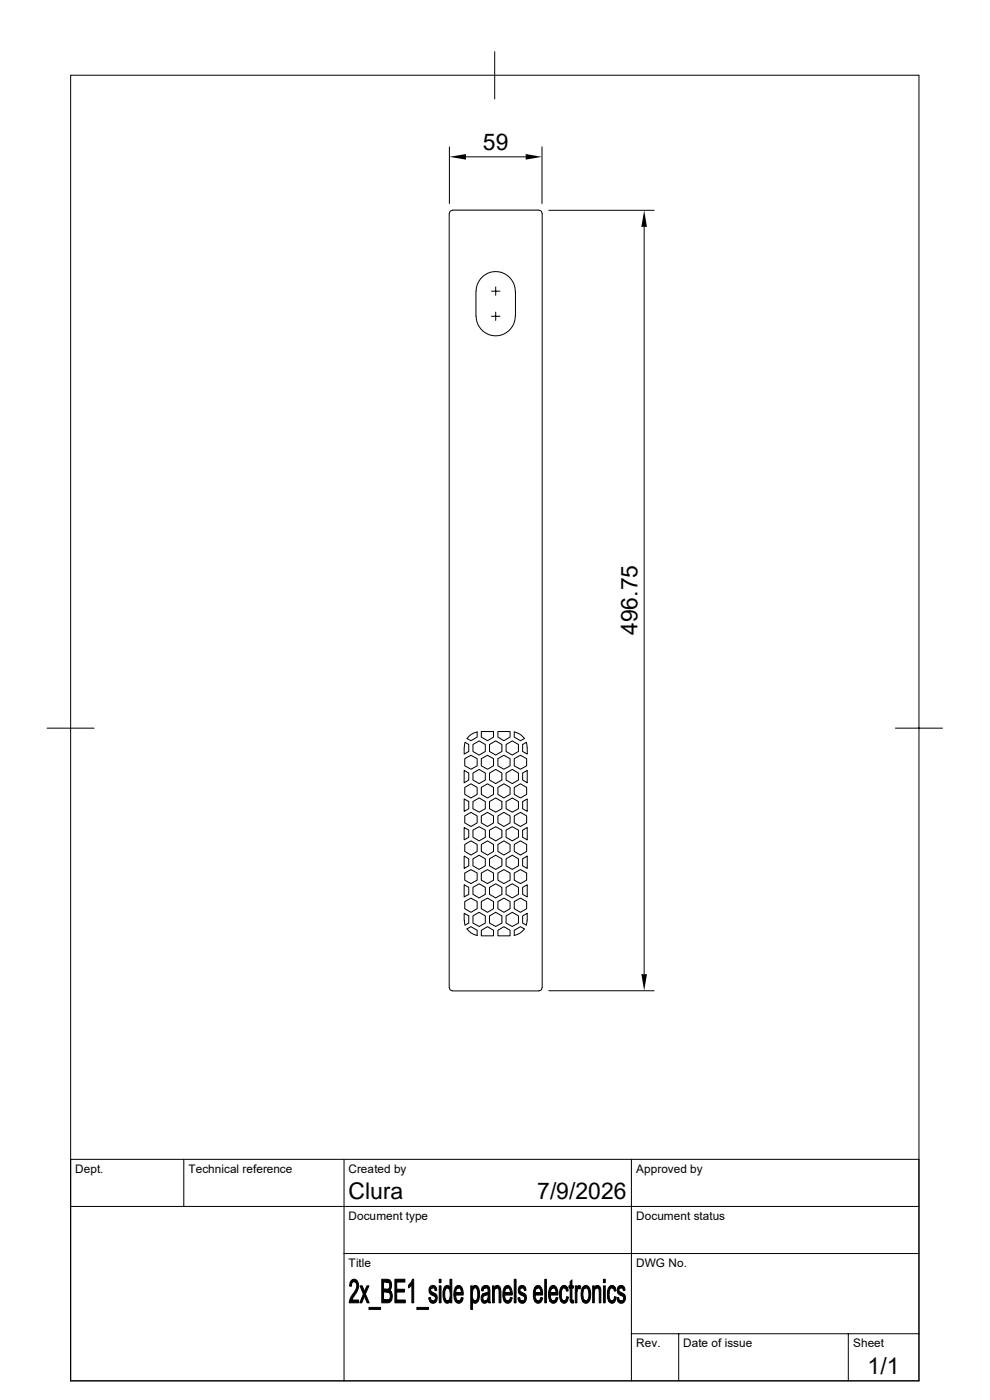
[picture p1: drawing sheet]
<svg xmlns="http://www.w3.org/2000/svg" width="210mm" height="297mm" viewBox="0 0 210 297" stroke-linecap="round" stroke-linejoin="round" font-family="sans-serif">
<g fill="none" stroke="#000" stroke-width=".21">
<path d="M15 16h179.9v276.9h-179.9zM104.9 11v10M95.3 31.2v12M98.8 33.3h12.7M115 31.2v12M95.3 45.3v164.2M95.3 45.3l.2-.5 .5-.2h18.3l.5 .2 .2 .5M115 45.3v164.2M116.4 44.6h22.4M136.7 48.1v158.6M101 61.8v5.3M101 61.8a4.1 4.1 0 0 1 4.2-4.2 4.1 4.1 0 0 1 4.1 4.2"/>
<path d="M101 67.1a4.1 4.1 0 0 0 4.2 4.1 4.1 4.1 0 0 0 4.1-4.1M104.3 61.8h1.7M104.3 67.1h1.7M105.2 60.9v1.8M105.2 66.2v1.8M109.3 61.8v5.3M10 154.5h10M98.6 157.5l.8 .4v1.5l-.9 .6v-1.5l.2-1M99.4 156.3l.6-.5 1.2-.5v1.1l-1.3 .7-.8-.4zM100.3 157.9l1.3-.7 1.4 .7v1.5l-1.4 .8-1.3-.8zM102.1 155.2h2.6v1.2l-1.3 .7-1.3-.7zM103.8 157.9l1.4-.7 1.3 .7v1.5l-1.3 .8-1.4-.8z"/>
<path d="M105.6 155.2h2.6v1.2l-1.3 .7-1.3-.7zM107.4 157.9l1.3-.7 1.3 .7v1.5l-1.3 .8-1.3-.8zM109.1 155.3l1.2 .5 1 .9-.9 .4-1.3-.7zM111.6 157.5l.2 1M111.7 157.5l-.8 .4v1.5l.9 .6v-1.5M189.9 154.5h10M98.5 169.5l.9 .6v1.5l-.9 .5zM98.5 175.6l.9 .5v1.5l-.9 .6zM98.5 163.4l.9 .6v1.5l-.9 .6zM98.6 173.1l1.3-.8 1.3 .8v1.5l-1.3 .7-1.3-.7zM98.6 179.2l1.3-.8 1.3 .8v1.4l-1.3 .8-1.3-.8zM98.6 161l1.3-.8 1.3 .8v1.5l-1.3 .7-1.3-.7z"/>
<path d="M98.6 167l1.3-.7 1.3 .7v1.5l-1.3 .8-1.3-.8zM100.3 170.1l1.3-.8 1.4 .8v1.5l-1.4 .7-1.3-.7zM100.3 176.1l1.3-.7 1.4 .7v1.5l-1.4 .8-1.3-.8zM100.3 164l1.3-.8 1.4 .8v1.5l-1.4 .7-1.3-.7zM102.1 173.1l1.3-.8 1.3 .8v1.5l-1.3 .7-1.3-.7zM102.1 179.2l1.3-.8 1.3 .8v1.4l-1.3 .8-1.3-.8zM102.1 161l1.3-.8 1.3 .8v1.5l-1.3 .7-1.3-.7zM102.1 167l1.3-.7 1.3 .7v1.5l-1.3 .8-1.3-.8zM103.8 176.1l1.4-.7 1.3 .7v1.5l-1.3 .8-1.4-.8zM103.8 170.1l1.4-.8 1.3 .8v1.5l-1.3 .7-1.4-.7zM103.8 164l1.4-.8 1.3 .8v1.5l-1.3 .7-1.4-.7zM105.6 167l1.3-.7 1.3 .7v1.5l-1.3 .8-1.3-.8z"/>
<path d="M105.6 173.1l1.3-.8 1.3 .8v1.5l-1.3 .7-1.3-.7zM105.6 179.2l1.3-.8 1.3 .8v1.4l-1.3 .8-1.3-.8zM105.6 161l1.3-.8 1.3 .8v1.5l-1.3 .7-1.3-.7zM107.4 164l1.3-.8 1.3 .8v1.5l-1.3 .7-1.3-.7zM107.4 170.1l1.3-.8 1.3 .8v1.5l-1.3 .7-1.3-.7zM107.4 176.1l1.3-.7 1.3 .7v1.5l-1.3 .8-1.3-.8zM109.1 161l1.3-.8 1.3 .8v1.5l-1.3 .7-1.3-.7zM109.1 167l1.3-.7 1.3 .7v1.5l-1.3 .8-1.3-.8zM109.1 173.1l1.3-.8 1.3 .8v1.5l-1.3 .7-1.3-.7zM109.1 179.2l1.3-.8 1.3 .8v1.4l-1.3 .8-1.3-.8zM110.9 176.1l.9-.5v2.6l-.9-.6zM110.9 164l.9-.6v2.7l-.9-.6z"/>
<path d="M110.9 170.1l.9-.6v2.6l-.9-.5zM98.5 187.7l.9 .6v1.4l-.9 .6zM98.5 181.6l.9 .6v1.5l-.9 .5zM98.6 185.2l1.3-.7 1.3 .7v1.5l-1.3 .8-1.3-.8zM98.6 191.3l1.3-.8 1.3 .8v1.5l-1.3 .7-1.3-.7zM98.6 196.3l.8-.5v-1.5l-.9-.5v1.4l.2 1.1M100.3 182.2l1.3-.8 1.4 .8v1.5l-1.4 .7-1.3-.7zM100.3 188.3l1.3-.8 1.4 .8v1.4l-1.4 .8-1.3-.8zM100.3 194.3l1.3-.8 1.4 .8v1.5l-1.4 .8-1.3-.8zM101.2 198.5l-1.2-.5-.9-.9 .8-.5 1.3 .8v1.1M102.1 197.4l1.3-.8 1.3 .8v1.1h-2.6zM102.1 185.2l1.3-.7 1.3 .7v1.5l-1.3 .8-1.3-.8z"/>
<path d="M102.1 191.3l1.3-.8 1.3 .8v1.5l-1.3 .7-1.3-.7zM103.8 194.3l1.4-.8 1.3 .8v1.5l-1.3 .8-1.4-.8zM103.8 182.2l1.4-.8 1.3 .8v1.5l-1.3 .7-1.4-.7zM103.8 188.3l1.4-.8 1.3 .8v1.4l-1.3 .8-1.4-.8zM105.6 197.4l1.3-.8 1.3 .8v1.1h-2.6zM105.6 185.2l1.3-.7 1.3 .7v1.5l-1.3 .8-1.3-.8zM105.6 191.3l1.3-.8 1.3 .8v1.5l-1.3 .7-1.3-.7zM107.4 194.3l1.3-.8 1.3 .8v1.5l-1.3 .8-1.3-.8zM107.4 182.2l1.3-.8 1.3 .8v1.5l-1.3 .7-1.3-.7zM107.4 188.3l1.3-.8 1.3 .8v1.4l-1.3 .8-1.3-.8zM109.1 191.3l1.3-.8 1.3 .8v1.5l-1.3 .7-1.3-.7zM109.1 185.2l1.3-.7 1.3 .7v1.5l-1.3 .8-1.3-.8z"/>
<path d="M109.1 198.5l1.2-.5 1-.9-.9-.5-1.3 .8v1.1M110.9 188.3l.9-.6v2.6l-.9-.6zM110.9 182.2l.9-.6v2.6l-.9-.5zM111.8 195.2l-.2 1.1M111.8 195.2v-1.4l-.9 .5v1.5l.8 .5M95.3 209.5l.2 .5 .5 .2M96 210.2h18.3M115 209.5l-.2 .5-.5 .2M116.4 210.2h22.4M15 255.9h179.9M39 246v9.9M73 246v46.9"/>
<path d="M133.9 246v46.9M194.9 246h-179.9v46.9M73 265.9h121.9M133.9 283h61M144 283v9.9M180 283v9.9"/>
</g>
<g fill="#000" stroke="#000" stroke-width=".21">
<path d="M74.5 271.7a.78 .78 0 0 1 1.4 .2h-1l-.3 .3-.1 .7-.3-.1 .1-.6z" fill-rule="evenodd"/>
<path d="M75.1 271.9h.8a3.5 3.5 0 0 1-1.1 3.5l-.2 .4h1.5v.6h-2l.2-1 .8-1.2a1.91 1.91 0 0 0 .3-2.2z" fill-rule="evenodd"/>
<path d="M76.4 272.8h.4l1.5 3.6h-.4z" fill-rule="evenodd"/>
<path d="M77.1 274.5l.2 .5-.5 1.4h-.5z" fill-rule="evenodd"/>
<path d="M78.3 277.4h2.4v.4h-2.4z" fill-rule="evenodd"/>
<path d="M77.9 272.8h.4l-.8 1.7-.2-.5z" fill-rule="evenodd"/>
<path d="M81 271.4h1.4l.5 .6h-1.5v1.5l1.4 .1-.2 .1 .4 .4h-1.6v1.7h1.6l-.3 .5-.3 .1h-1.4z" fill-rule="evenodd"/>
<path d="M82 272h.9l.2 .4v.6l-.3 .6-1.4-.1h.6a.77 .77 0 0 0 .7-.7 .77 .77 0 0 0-.7-.8z" fill-rule="evenodd"/>
<path d="M82 274.1h1l.2 .7-.2 1h-1.6h.7a.88 .88 0 0 0 .8-.6 .88 .88 0 0 0-.3-1z" fill-rule="evenodd"/>
<path d="M83.8 271.4h2.1v.6h-1.7v1.5h1.6v.6h-1.6v1.7h1.8v.6h-2.2z" fill-rule="evenodd"/>
<path d="M86.7 272.6l.2-.1h.5l-.7 .7z" fill-rule="evenodd"/>
<path d="M87.5 271.4h.3v5h-.4v-3.9h-.5z" fill-rule="evenodd"/>
<path d="M88.4 277.4h2.5v.4h-2.5z" fill-rule="evenodd"/>
<path d="M91.1 273.2h.7a.54 .54 0 0 0-.4 .6 .54 .54 0 0 0 .6 .5 1.11 1.11 0 0 1 .8 1.3 1.11 1.11 0 0 1-1.3 .8l-.4-.4h.8a.6 .6 0 0 0 .5-.7 .6 .6 0 0 0-.7-.5 1.17 1.17 0 0 1-.6-1.6z" fill-rule="evenodd"/>
<path d="M90.9 275.3h.4l.2 .5 .4 .2h-.8z" fill-rule="evenodd"/>
<path d="M91.2 273a.84 .84 0 0 1 1-.2 .84 .84 0 0 1 .5 .9l-.4 .1a.46 .46 0 0 0-.5-.6h-.7z" fill-rule="evenodd"/>
<path d="M93.2 272.8h.4v3.6h-.4z" fill-rule="evenodd"/>
<path d="M93.2 271.4h.4v.7h-.4z" fill-rule="evenodd"/>
<path d="M94.4 272.9l.6-.2 .5 .5h-.6a1.63 1.63 0 0 0-.5 1.9l.1 .5 .4 .4h-.7l-.2-1.2a2.58 2.58 0 0 1 .4-1.9z" fill-rule="evenodd"/>
<path d="M94.2 276h1.3a.65 .65 0 0 1-.6 .5 .65 .65 0 0 1-.7-.5z" fill-rule="evenodd"/>
<path d="M95.5 271.4h.3v5h-.3v-.4l-.4-.1a2.19 2.19 0 0 0-.1-2.7h.5z" fill-rule="evenodd"/>
<path d="M96.6 273.2h.7l-.4 .3-.2 .7 1.6 .1v.4h-1.7l.3 1.1 .4 .2h-.7a3.4 3.4 0 0 1 0-2.8z" fill-rule="evenodd"/>
<path d="M96.7 273a.86 .86 0 0 1 1-.2 .86 .86 0 0 1 .5 .9l.1 .6-1.6-.1h1.2l-.3-.9-1-.1z" fill-rule="evenodd"/>
<path d="M96.6 276h.8l.3-.2 .2-.5h.4a.92 .92 0 0 1-.6 1.1 .92 .92 0 0 1-1.1-.4z" fill-rule="evenodd"/>
<path d="M99.9 272.8h.3v.5h.4a2.48 2.48 0 0 0 0 2.7h.8h-1.2v1.8h-.3z" fill-rule="evenodd"/>
<path d="M100.2 273.1l.6 .1-.6 .1z" fill-rule="evenodd"/>
<path d="M100.5 272.8a.82 .82 0 0 1 .8 .1 .82 .82 0 0 1 .3 .8l.1 .2a3.4 3.4 0 0 1-.3 2.1h-.6a1.64 1.64 0 0 0 .5-2l-.3-.7-.8-.2z" fill-rule="evenodd"/>
<path d="M100.2 276h1.2a.61 .61 0 0 1-.6 .5 .61 .61 0 0 1-.6-.5z" fill-rule="evenodd"/>
<path d="M102.3 273.2h.7a.54 .54 0 0 0-.5 .7l-.4-.1z" fill-rule="evenodd"/>
<path d="M102.3 274.7l.1-.2 1.1 .1-.1 .1a.88 .88 0 0 0-.9 1l.2 .3 .8 .1a.78 .78 0 0 1-1 .3 .78 .78 0 0 1-.4-.9z" fill-rule="evenodd"/>
<path d="M102.4 272.9a.91 .91 0 0 1 1.1-.1 .91 .91 0 0 1 .4 1.1l.2 2.5h-.4l-.1-.4-.5-.1 .4-.5v-.8l-1.1-.1 .5-.2a.56 .56 0 0 0 .7-.5 .56 .56 0 0 0-.6-.6h-.7z" fill-rule="evenodd"/>
<path d="M102.9 276h.7z" fill-rule="evenodd"/>
<path d="M104.5 272.8h.3v.5h.4l-.3 .7v2.4h-.4z" fill-rule="evenodd"/>
<path d="M104.9 273.2h.5l-.6 .1z" fill-rule="evenodd"/>
<path d="M105.1 272.8a.78 .78 0 0 1 .9 .1 .78 .78 0 0 1 .2 .9l.1 2.6h-.4l-.1-2.8-.3-.4h-.6z" fill-rule="evenodd"/>
<path d="M106.9 273.2h.8l-.4 .3-.2 .7 1.6 .1v.4h-1.6l.1 .9 .5 .4h-.8a4 4 0 0 1 0-2.8z" fill-rule="evenodd"/>
<path d="M107.1 273a.83 .83 0 0 1 .9-.2 .83 .83 0 0 1 .5 .8l.2 .7-1.6-.1h1.2l-.3-.8-.2-.2h-.8z" fill-rule="evenodd"/>
<path d="M106.9 276h.9l.2-.2 .3-.5h.4a.97 .97 0 0 1-.5 1 .97 .97 0 0 1-1.1 0z" fill-rule="evenodd"/>
<path d="M109.1 271.4h.4v5h-.4z" fill-rule="evenodd"/>
<path d="M110.1 273.2h.6a.49 .49 0 0 0-.4 .5 .49 .49 0 0 0 .5 .5 1.16 1.16 0 0 1 .9 1.2 1.16 1.16 0 0 1-1.1 1.1l-.5-.5h.7a.6 .6 0 0 0 .5-.7 .6 .6 0 0 0-.7-.5 1.12 1.12 0 0 1-.5-1.6z" fill-rule="evenodd"/>
<path d="M109.9 275.3h.3l.2 .5 .4 .2h-.7z" fill-rule="evenodd"/>
<path d="M110.2 273a.84 .84 0 0 1 1-.2 .84 .84 0 0 1 .4 .9l-.3 .1a.51 .51 0 0 0-.6-.6h-.6z" fill-rule="evenodd"/>
<path d="M113.4 273.2h.7l-.4 .3-.2 .7 1.6 .1v.4h-1.6l.2 1 .5 .3h-.8a4 4 0 0 1 0-2.8z" fill-rule="evenodd"/>
<path d="M113.5 273a.86 .86 0 0 1 1-.2 .86 .86 0 0 1 .5 .9l.1 .6-1.6-.1h1.2l-.3-.9-1-.1z" fill-rule="evenodd"/>
<path d="M113.4 276h.9l.2-.2 .2-.5h.4a.92 .92 0 0 1-.6 1.1 .92 .92 0 0 1-1.1-.4z" fill-rule="evenodd"/>
<path d="M115.6 271.4h.3v5h-.3z" fill-rule="evenodd"/>
<path d="M116.6 273.2h.8l-.4 .3-.2 .7 1.6 .1v.4h-1.6l.1 .9 .5 .4h-.8a4 4 0 0 1 0-2.8z" fill-rule="evenodd"/>
<path d="M116.8 273a.83 .83 0 0 1 .9-.2 .83 .83 0 0 1 .5 .8l.2 .7-1.6-.1h1.2l-.3-.8-.2-.2h-.8z" fill-rule="evenodd"/>
<path d="M116.6 276h.9l.2-.2 .3-.5h.4a.97 .97 0 0 1-.5 1 .97 .97 0 0 1-1.1 0z" fill-rule="evenodd"/>
<path d="M119 273a.74 .74 0 0 1 1.4 .2h-.7a1.34 1.34 0 0 0-.6 1.7l.1 .7 .5 .4h-.7a3.8 3.8 0 0 1 0-3z" fill-rule="evenodd"/>
<path d="M119 276l.8-.1 .4-.8 .4 .1a1.01 1.01 0 0 1-1.3 1.2z" fill-rule="evenodd"/>
<path d="M119.7 273.2h.7l.1 .7h-.3l-.2-.5z" fill-rule="evenodd"/>
<path d="M121.3 271.5v1.3h.4v.5h-.4v2.4l.2 .2h-.6v-2.6h-.2v-.5h.2v-.9z" fill-rule="evenodd"/>
<path d="M120.9 275.9l.8-.1v.6h-.5z" fill-rule="evenodd"/>
<path d="M122 272.8h.3v.5h.5l-.3 .3-.1 .6v2.2h-.4z" fill-rule="evenodd"/>
<path d="M122.6 272.8l.6 .1-.1 .6-.8-.2z" fill-rule="evenodd"/>
<path d="M123.5 273.2h.8a1.78 1.78 0 0 0-.6 2.2l.3 .4 .3 .2-.8-.1a3.7 3.7 0 0 1 0-2.7z" fill-rule="evenodd"/>
<path d="M123.7 273a.93 .93 0 0 1 1.1-.1 .93 .93 0 0 1 .4 1l.1 .1a2.18 2.18 0 0 1-.8 2.4l-.4 .1-.5-.5h.7a1.71 1.71 0 0 0 .5-2.2l-.4-.6h-.9z" fill-rule="evenodd"/>
<path d="M125.7 272.8h.4v.5h.3l-.3 .6v2.5h-.4z" fill-rule="evenodd"/>
<path d="M126.1 273.2h.6l-.6 .1z" fill-rule="evenodd"/>
<path d="M126.3 272.8a.8 .8 0 0 1 .9 .1 .8 .8 0 0 1 .3 .9v2.6h-.4v-2.8l-.4-.4h-.6z" fill-rule="evenodd"/>
<path d="M128 272.8h.4v3.6h-.4z" fill-rule="evenodd"/>
<path d="M128 271.4h.4v.7h-.4z" fill-rule="evenodd"/>
<path d="M129.2 273a.74 .74 0 0 1 1.3 .2h-.7a1.34 1.34 0 0 0-.6 1.7l.2 .7 .4 .4h-.7a3.8 3.8 0 0 1 .1-3z" fill-rule="evenodd"/>
<path d="M129.1 276h.8l.4-.4v-.5l.4 .1a1.01 1.01 0 0 1-1.2 1.2z" fill-rule="evenodd"/>
<path d="M129.8 273.2h.7l.2 .7h-.4l-.2-.6z" fill-rule="evenodd"/>
<path d="M131.1 273.2h.7a.53 .53 0 0 0-.5 .6 .53 .53 0 0 0 .6 .5 1.13 1.13 0 0 1 .8 1.2 1.13 1.13 0 0 1-1.1 1l-.5-.5h.7a.6 .6 0 0 0 .5-.7 .6 .6 0 0 0-.7-.5 1.12 1.12 0 0 1-.5-1.6z" fill-rule="evenodd"/>
<path d="M130.9 275.3h.3l.2 .5 .4 .2h-.7z" fill-rule="evenodd"/>
<path d="M131.1 273a.85 .85 0 0 1 1-.2 .85 .85 0 0 1 .5 .9l-.4 .1a.52 .52 0 0 0-.4-.6h-.7z" fill-rule="evenodd"/>
</g>
<path d="M95.3 33.3l3.5-.6v1.2zM111.5 32.7l3.5 .6-3.5 .6zM136.7 44.6l.5 3.5h-1.1zM136.1 206.7h1.1l-.5 3.5z" fill="#000"/>
<g font-size="4.9">
<text x="102.4" y="31.8">59</text>
<text x="135.2" y="134.8" transform="rotate(-90 135.2 134.8)">496.75</text>
<text x="73.9" y="254.5">Clura</text>
<text x="113.9" y="254.5">7/9/2026</text>
<text x="184.1" y="291.6">1/1</text>
</g>
<g font-size="2.5">
<text x="16" y="248.8">Dept.</text>
<text x="40" y="248.8">Technical reference</text>
<text x="74" y="248.8">Created by</text>
<text x="134.9" y="248.8">Approved by</text>
<text x="74" y="258.7">Document type</text>
<text x="135" y="258.7">Document status</text>
<text x="74" y="268.7">Title</text>
<text x="135" y="268.7">DWG No.</text>
<text x="135" y="285.8">Rev.</text>
<text x="145" y="285.8">Date of issue</text>
<text x="181" y="285.8">Sheet</text>
</g>
</svg>
